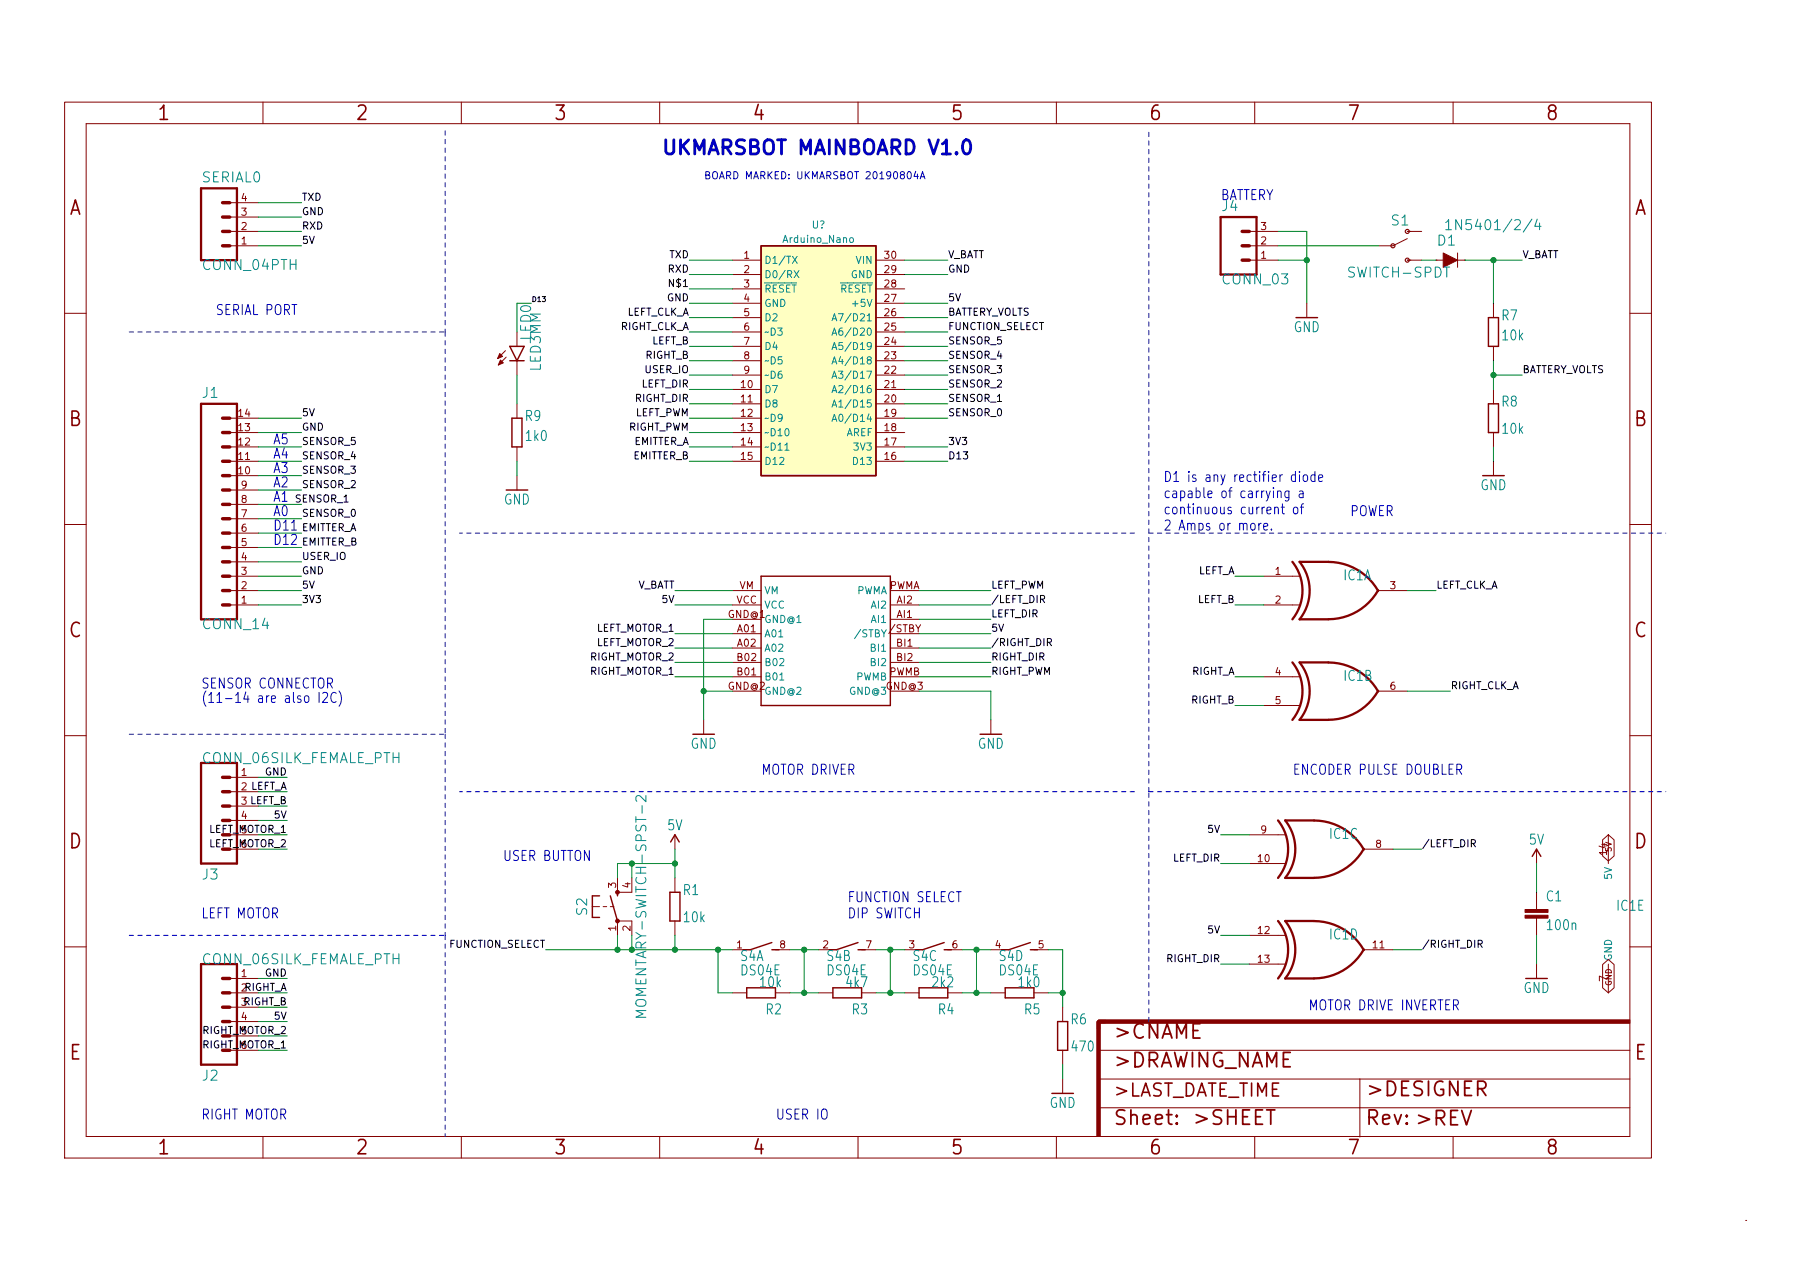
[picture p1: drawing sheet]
<svg xmlns="http://www.w3.org/2000/svg" width="319mm" height="226mm" viewBox="0 0 319 226" stroke-linecap="round" stroke-linejoin="round" font-family="sans-serif">
<g fill="none" stroke="#840000" stroke-width=".18">
<path d="M11.4 18.1h280.7v186.6h-280.7zM46.5 18.1v3.8M81.6 18.1v3.8M116.7 18.1v3.8M151.8 18.1v3.8M186.8 18.1v3.8M221.9 18.1v3.8M257 18.1v3.8M15.2 21.9h273.1v179h-273.1zM40.6 38.4h5.1M40.6 35.8h5.1M11.4 55.4h3.8"/>
<path d="M40.6 43.5h5.1M40.6 40.9h5.1M91.4 58.7v2.5M129.5 46h5.1M129.5 48.5h5.1M129.5 58.7h5.1M129.5 56.2h5.1M129.5 53.6h5.1M129.5 51.1h5.1M154.9 46h5.1M154.9 48.5h5.1M154.9 58.7h5.1"/>
<path d="M154.9 56.2h5.1M154.9 53.6h5.1M154.9 51.1h5.1M221 46h5.1M221 43.5h5.1M221 40.9h5.1M231.1 53.6v2.6M248.9 46h2.6M248.9 42.2l-2.5 1.3h-2.6M248.9 40.9h2.6M254 46h.1M254 46h1.3"/>
<path d="M257.8 46h1.3M257.8 44.7v2.6M259.1 46h.1M264.2 53.6v2.6M288.3 55.4h3.8M40.6 73.9h5.1M40.6 76.5h5.1M40.6 79h5.1M89.4 62l-1.4 1.4M89.5 63.1l-1.4 1.4M91.4 63.8v2.5M91.4 71.4v2.5"/>
<path d="M91.4 79v2.6M129.5 68.9h5.1M129.5 71.4h5.1M129.5 73.9h5.1M129.5 76.5h5.1M129.5 79h5.1M129.5 66.3h5.1M129.5 63.8h5.1M129.5 61.2h5.1M154.9 68.9h5.1M154.9 71.4h5.1M154.9 73.9h5.1"/>
<path d="M154.9 76.5h5.1M154.9 79h5.1M154.9 66.3h5.1M154.9 63.8h5.1M154.9 61.2h5.1M264.2 61.2v2.6M264.2 68.9v2.5M264.2 76.5v2.5M11.4 92.7h3.8M40.6 81.6h5.1M40.6 84.1h5.1M40.6 99.3h5.1"/>
<path d="M40.6 96.8h5.1M40.6 94.3h5.1M40.6 91.7h5.1M40.6 89.2h5.1M40.6 86.6h5.1M91.4 84.1v2.5M129.5 81.6h5.1M154.9 81.6h5.1M264.2 81.6v2.5M288.3 92.7h3.8M40.6 107h5.1M40.6 104.4h5.1"/>
<path d="M40.6 101.9h5.1M129.5 119.7h5.1M129.5 112h5.1M129.5 114.6h5.1M129.5 109.5h5.1M129.5 107h5.1M129.5 117.1h5.1M129.5 104.4h5.1M157.5 119.7h5.1M157.5 112h5.1M157.5 114.6h5.1M157.5 109.5h5.1"/>
<path d="M157.5 107h5.1M157.5 117.1h5.1M157.5 104.4h5.1M223.5 119.7h6.4M223.5 107h6.4M223.5 101.9h6.4M243.8 104.4h5.1M11.4 130.1h3.8M40.6 137.4h5.1M40.6 140h5.1M124.5 127.3v2.5M129.5 122.2h5.1"/>
<path d="M157.5 122.2h5.1M175.3 127.3v2.5M223.5 124.7h6.4M243.8 122.2h5.1M288.3 130.1h3.8M40.6 147.6h5.1M40.6 150.1h5.1M40.6 142.5h5.1M40.6 145.1h5.1M109.2 155.2v2.6h2.6M119.4 147.6v2.5M119.4 155.2v2.6"/>
<path d="M221 152.7h6.3M221 147.6h6.3M241.3 150.1h5.1M271.8 150.1v2.6M271.8 157.8v3M283.5 148.5l1-.9 1 .9v2.8l-1 .9-1-.9zM284.5 147.6v5.1M11.4 167.4h3.8M40.6 175.5h5.1M40.6 173h5.1M40.6 178.1h5.1M104.8 160.3h1.2"/>
<path d="M106.7 160.3h.6M107.9 160.3h.7M111.8 162.8h-2.6v2.6M119.4 162.8v2.6M129.5 175.5h2.6M129.5 167.9h2.6M137.2 175.5h2.5M137.2 167.9h2.5M144.8 175.5h2.5M144.8 167.9h2.5M152.4 175.5h2.5M152.4 167.9h2.5"/>
<path d="M160 175.5h2.6M160 167.9h2.6M167.6 175.5h2.6M167.6 167.9h2.6M175.3 175.5h2.5M175.3 167.9h2.5M182.9 175.5h2.5M182.9 167.9h2.5M188 178.1v2.5M221 170.5h6.3M221 165.4h6.3M241.3 167.9h5.1"/>
<path d="M271.8 162.3v3.1M271.8 170.5v2.5M283.5 170.5l1-.9 1 .9v4.1l-1 .9-1-.9zM284.5 170.5v5M288.3 167.4h3.8M40.6 185.7h5.1M40.6 180.6h5.1M40.6 183.2h5.1M188 185.7v2.5M188 190.8v2.5M194.3 190.8h94M194.3 185.7h94"/>
<path d="M194.3 195.9h94M240.5 190.8v10.2M46.5 200.9v3.8M81.6 200.9v3.8M116.7 200.9v3.8M151.8 200.9v3.8M186.8 200.9v3.8M221.9 200.9v3.8M257 200.9v3.8M308.8 215.8h.1"/>
</g>
<g fill="none" stroke="#840000" stroke-width=".25">
<path d="M134.6 43.5h20.3v40.6h-20.3zM263.3 56.2h1.7v5h-1.7zM90.2 61.2h2.5l-1.3 2.6zM90.2 63.8h2.5M90.6 73.9h1.7v5.1h-1.7zM263.3 71.4h1.7v5.1h-1.7zM134.6 101.9h22.9v22.8h-22.9zM106 158.4h-1.2v3.8h1.2M107.9 158.4l1.3 4.4M109.2 157.8v.6M118.5 157.8h1.8v5h-1.8zM118.6 148.9l.8-1.3 .7 1.3"/>
<path d="M271 151.4l.8-1.3 .7 1.3M132.1 174.6h5.1v1.8h-5.1zM136.5 167.9h1.3M136.5 166.6l-3.8 1.3M147.3 174.6h5.1v1.8h-5.1zM151.8 167.9h1.2M151.8 166.6l-3.8 1.3M162.6 174.6h5v1.8h-5zM167 167.9h1.3M167 166.6l-3.8 1.3M177.8 174.6h5.1v1.8h-5.1zM182.2 166.6l-3.8 1.3"/>
<path d="M182.2 167.9h1.3M187.1 180.6h1.7v5.1h-1.7z"/>
</g>
<g fill="#840000" stroke="#840000" stroke-width=".18">
<path d="M255.3 44.7l2.5 1.3-2.5 1.3z"/>
<path d="M194 180.6h.6v20.3h-.6z"/>
<path d="M194.3 180.3h94v.6h-94z"/>
<path d="M269.7 161.8h4.1v.5h-4.1z"/>
<path d="M269.7 160.8h4.1v.5h-4.1z"/>
<path d="M88.4 62.5l.5 .5-.9 .4z"/>
<path d="M88.5 63.6l.5 .6-.9 .3z"/>
<circle cx="109.2" cy="162.8" r=".33"/>
<circle cx="109.2" cy="157.8" r=".33"/>
</g>
<g fill="none" stroke="#008484" stroke-width=".18">
<path d="M255.7 39.3l.5-.5v1.8M271.9 38.7l-.4 1.3h1.1M272.3 39.4v1.2M140.2 45.3l.8 1.3M140.5 47.8l.8 1.3M141 45.3l-.8 1.3M141.3 47.8l-.8 1.3M147.2 59.3l.4-1.3 .4 1.3M147.2 56.7l.4-1.2 .4 1.2M147.3 58.9h.6M147.3 56.4h.6M150.4 42.1l.3-.1 .2 .3v.3l-.2 .3-.3-.1-.1-.2z"/>
<path d="M255.7 40.6h1M147.2 74.5l.4-1.3 .4 1.3M147.2 72l.4-1.3 .4 1.3M147.2 69.4l.4-1.2 .4 1.2M147.2 66.9l.4-1.3 .4 1.3M147.2 64.4l.4-1.3 .4 1.3M147.2 61.8l.4-1.3 .4 1.3M147.3 74.1h.6M147.3 71.6h.6M147.3 69.1h.6M147.3 66.5h.6M147.3 64h.6"/>
<path d="M147.3 61.4h.6M137.9 120.2h.8M114.2 140.7v1.1l-1-1.1a.48 .48 0 0 0-.7 .3v.4l.1 .3M114.2 178.7h-1.7l1.2 .6-1.2 .6h1.7"/>
</g>
<g fill="none" stroke="#840000" stroke-width=".41">
<path d="M35.6 33.3h6.3v12.7h-6.3zM215.9 38.4h6.3v10.1h-6.3zM35.6 71.4h6.3v38.1h-6.3zM228.6 99.3a8.1 8.1 0 0 1 0 10.2M234.9 99.3h-5a8.1 8.1 0 0 1 0 10.2h5M235 99.3a10.1 10.1 0 0 1 8.8 5.2M228.6 117.1a8.1 8.1 0 0 1 0 10.2M229.9 117.1a8.1 8.1 0 0 1 0 10.2h5M229.9 117.1h5M235 117.1a10.1 10.1 0 0 1 8.8 5.1M243.8 104.4a10.1 10.1 0 0 1-8.8 5.1M35.6 134.9h6.3v17.8h-6.3z"/>
<path d="M243.8 122.1a10.1 10.1 0 0 1-8.8 5.2M226.1 145.1a8.1 8.1 0 0 1 0 10.1M232.4 145.1h-5.1a8.1 8.1 0 0 1 0 10.1h5.1a10.2 10.2 0 0 0 8.8-5.1M232.4 145.1a10.1 10.1 0 0 1 8.8 5.1M35.6 170.5h6.3v17.7h-6.3zM226.1 162.8a8.1 8.1 0 0 1 0 10.2M232.4 162.8h-5.1a8.1 8.1 0 0 1 0 10.2h5.1a10.2 10.2 0 0 0 8.8-5.1M232.4 162.8a10.1 10.1 0 0 1 8.8 5.2"/>
</g>
<g fill="none" stroke="#840000" stroke-width=".61">
<path d="M39.4 38.4h1.2M39.4 35.8h1.2M39.4 43.5h1.2M39.4 40.9h1.2M219.7 43.5h1.3M219.7 40.9h1.3M219.7 46h1.3M39.4 79h1.2M39.4 76.5h1.2M39.4 73.9h1.2M39.4 99.3h1.2M39.4 96.8h1.2"/>
<path d="M39.4 94.3h1.2M39.4 91.7h1.2M39.4 89.2h1.2M39.4 86.6h1.2M39.4 84.1h1.2M39.4 81.6h1.2M39.4 107h1.2M39.4 104.4h1.2M39.4 101.9h1.2M39.4 137.4h1.2M39.4 140h1.2M39.4 142.5h1.2"/>
<path d="M39.4 145.1h1.2M39.4 173h1.2M39.4 175.5h1.2M39.4 178.1h1.2M39.4 180.6h1.2M195.6 180.6h-1.3v1.3"/>
</g>
<path d="M134.6 43.5h20.3v40.6h-20.3z" fill="#ffffc2" stroke="#ffffc2" stroke-width=".18"/>
<g fill="none" stroke="#840000" stroke-width=".2">
<circle cx="246.4" cy="43.5" r=".36"/>
<circle cx="248.9" cy="46" r=".36"/>
<circle cx="248.9" cy="40.9" r=".36"/>
</g>
<path d="M184 105.9h.6l.2-.2-.1-.3-.7-.1v1.2M184.3 105.9l.5 .6M185.3 113.6l.6-.1 .1-.2-.1-.3-.6-.1v1.3M185.6 113.6l.4 .6M260.2 149.1h.7l.1-.2-.1-.3-.7-.1v1.2M260.5 149.1l.5 .6M261.5 166.9l.6-.1 .1-.1-.1-.3-.6-.2v1.3M261.8 166.9l.4 .6" fill="none" stroke="#000" stroke-width=".18"/>
<g fill="none" stroke="#0000c2" stroke-width=".18">
<path d="M160.6 30.5l.2-.2a.68 .68 0 0 1 .4 .7 .68 .68 0 0 1-.4 .6l-.2-.1-.1-.4zM162 30.3l-.3 .9h.8M162.3 30.8v.8M162.8 31.6l.4-1.3 .4 1.3M162.9 31.3h.6M221.4 92.6a.39 .39 0 0 1 .6 .3l-.1 .6a.39 .39 0 0 1-.4 .2 .39 .39 0 0 1-.3-.3v-.5zM222.7 92.5v1.2M223.1 92.5l-.3 .1-.1 .3M223.5 93.1l.7-.1v-.4l-.5-.1-.2 .3 .1 .8h.6M224.9 93.5v.2M226 87a.37 .37 0 0 1 .5-.1l.1 1.1M226.6 89.7h.6"/>
<path d="M226.8 89.1v1.5l.1 .2 .3 .1M228 86.8v1.4a.4 .4 0 0 1-.7 .3M228 86.9l-.4-.1-.3 .3v.6l.1 .2h.6M228.9 89.8a.39 .39 0 0 1 .7 .2l-.1 .7a.39 .39 0 0 1-.4 .2 .39 .39 0 0 1-.3-.4v-.5zM229.1 84l-.4-.1-.3 .4v.5l.2 .2h.5M229.1 83.4v1.7M229.9 83.4v.1M229.9 86.9h.5l.1 1.1M229.9 83.9v1.2M230 89.7h.6M230.5 87.2l-.5 .1a.37 .37 0 0 0-.2 .4 .37 .37 0 0 0 .2 .3l.5-.1M230.6 89.1l-.3 .1-.1 .1v1.6"/>
<path d="M230.6 84a.39 .39 0 0 1 .7 .3l-.1 .7a.39 .39 0 0 1-.4 .1 .39 .39 0 0 1-.3-.3v-.5zM232.6 84l-.4-.1-.3 .4v.5l.1 .2h.6M232.6 83.4v1.7M233.2 84.5l.8-.1-.1-.4-.4-.1-.3 .3 .1 .8h.6M56.4 122.4v1.8M57.1 122.6l.2-.2h.4l.2 .2v.3v.3l-.9 1h.9M59.5 122.6l-.1-.1a.51 .51 0 0 0-.8 .3l-.1 .6a.68 .68 0 0 0 .7 .8l.3-.2M60 122.2a2.31 2.31 0 0 1 0 2.7M257.7 136h.7l.1-.3-.1-.5-.7-.1v1.8M258 136l.5 .9"/>
</g>
<path d="M170.5 25a.6 .6 0 0 1 .6-.3 .6 .6 0 0 1 .5 .5 1.47 1.47 0 0 1-.5 2 .64 .64 0 0 1-.7-.5 2.14 2.14 0 0 1 .1-1.7z" fill="none" stroke="#0000c2" stroke-width=".5"/>
<g fill="none" stroke="#0000c2" stroke-width=".18" stroke-dasharray=".8 .8">
<path d="M78.7 23.1v35.6M22.9 58.7h55.8M78.7 58.7v71.1M200.7 94.3h-119.4M203.2 94.3h91.4M203.2 94.3v-71.2M22.9 129.8h55.8M78.7 129.8v35.6M200.7 140h-119.4M203.2 140h91.4M203.2 140v-45.7M22.9 165.4h55.8"/>
<path d="M78.7 165.4v35.5M203.2 180.6v-40.6"/>
</g>
<g fill="none" stroke="#008400" stroke-width=".18">
<path d="M45.7 35.8h7.6M45.7 38.4h7.6M45.7 43.5h7.6M45.7 40.9h7.6M91.4 53.6v5.1M121.9 56.2h7.6M121.9 48.5h7.6M121.9 46h7.6M121.9 53.6h7.6M121.9 51.1h7.6M121.9 58.7h7.6M160 56.2h7.6"/>
<path d="M160 48.5h7.6M160 46h7.6M160 53.6h7.6M160 58.7h7.6M226.1 46h5M226.1 43.5h17.7M226.1 40.9h5v12.7M251.5 46h2.5M259.1 46h10.1M264.2 46v7.6M45.7 79h7.6M45.7 76.5h7.6"/>
<path d="M45.7 73.9h7.6M91.4 66.3v5.1M121.9 79h7.6M121.9 63.8h7.6M121.9 61.2h7.6M121.9 68.9h7.6M121.9 71.4h7.6M121.9 66.3h7.6M121.9 76.5h7.6M121.9 73.9h7.6M160 79h7.6M160 63.8h7.6"/>
<path d="M160 61.2h7.6M160 68.9h7.6M160 71.4h7.6M160 66.3h7.6M160 73.9h7.6M264.2 63.8v5.1M264.2 79v2.6M264.2 66.3h5M45.7 86.6h7.6M45.7 91.7h7.6M45.7 84.1h7.6M45.7 89.2h7.6"/>
<path d="M45.7 94.3h7.6M45.7 81.6h7.6M45.7 99.3h7.6M45.7 96.8h7.6M91.4 81.6v2.5M121.9 81.6h7.6M160 81.6h7.6M45.7 104.4h7.6M45.7 101.9h7.6M45.7 107h7.6M119.4 104.4h10.1M119.4 107h10.1"/>
<path d="M119.4 119.7h10.1M119.4 112h10.1M119.4 117.1h10.1M119.4 114.6h10.1M129.5 109.5h-5v17.8M162.6 104.4h12.7M162.6 107h12.7M162.6 119.7h12.7M162.6 112h12.7M162.6 117.1h12.7M162.6 114.6h12.7M162.6 109.5h12.7"/>
<path d="M218.4 101.9h5.1M218.4 107h5.1M218.4 119.7h5.1M248.9 104.4h5.1M45.7 140h5.1M45.7 137.4h5.1M124.5 122.2h5M162.6 122.2h12.7v5.1M218.4 124.7h5.1M248.9 122.2h7.6M45.7 147.6h5.1M45.7 142.5h5.1"/>
<path d="M45.7 150.1h5.1M45.7 145.1h5.1M119.4 152.7h-10.2v2.5M119.4 150.1v5.1M215.9 147.6h5.1M215.9 152.7h5.1M246.4 150.1h5.1M271.8 152.7v5.1M45.7 175.5h5.1M45.7 178.1h5.1M45.7 173h5.1M96.5 167.9h33"/>
<path d="M109.2 165.4v2.5M119.4 165.4v2.5M127 167.9v7.6h2.5M139.7 175.5h5.1M139.7 167.9h5.1M142.2 167.9v7.6M154.9 175.5h5.1M154.9 167.9h5.1M157.5 167.9v7.6M170.2 175.5h5.1M170.2 167.9h5.1M172.7 167.9v7.6"/>
<path d="M185.4 167.9h2.6v10.2M185.4 175.5h2.6M215.9 170.5h5.1M215.9 165.4h5.1M246.4 167.9h5.1M271.8 165.4v5.1M45.7 180.6h5.1M45.7 185.7h5.1M45.7 183.2h5.1M188 188.2v2.6"/>
</g>
<g fill="#008400" stroke="#008400" stroke-width=".18">
<circle cx="264.2" cy="66.3" r=".46"/>
<circle cx="231.1" cy="46" r=".46"/>
<circle cx="264.2" cy="46" r=".46"/>
<circle cx="172.7" cy="175.5" r=".46"/>
<circle cx="157.5" cy="175.5" r=".46"/>
<circle cx="172.7" cy="167.9" r=".46"/>
<circle cx="188" cy="175.5" r=".46"/>
<circle cx="142.2" cy="175.5" r=".46"/>
<circle cx="157.5" cy="167.9" r=".46"/>
<circle cx="142.2" cy="167.9" r=".46"/>
<circle cx="119.4" cy="152.7" r=".46"/>
<circle cx="124.5" cy="122.2" r=".46"/>
<circle cx="111.8" cy="152.7" r=".46"/>
<circle cx="119.4" cy="167.9" r=".46"/>
<circle cx="127" cy="167.9" r=".46"/>
<circle cx="111.8" cy="167.9" r=".46"/>
<circle cx="109.2" cy="167.9" r=".46"/>
</g>
<g font-size="3.5" fill="#840000">
<text x="28.1" y="21.2">1</text>
<text x="63.2" y="21.2">2</text>
<text x="98.3" y="21.2">3</text>
<text x="133.3" y="21.2">4</text>
<text x="168.4" y="21.2">5</text>
<text x="203.5" y="21.2">6</text>
<text x="238.6" y="21.2">7</text>
<text x="273.7" y="21.2">8</text>
<text x="12.2" y="38">A</text>
<text x="289" y="38">A</text>
<text x="12.2" y="75.3">B</text>
<text x="289" y="75.3">B</text>
<text x="12.2" y="112.7">C</text>
<text x="289" y="112.7">C</text>
<text x="12.2" y="150">D</text>
<text x="289" y="150">D</text>
<text x="197.4" y="183.7">&gt;CNAME</text>
<text x="12.3" y="187.3">E</text>
<text x="197" y="188.7">&gt;DRAWING_NAME</text>
<text x="289.1" y="187.3">E</text>
<text x="242.2" y="193.8">&gt;DESIGNER</text>
<text x="197.5" y="198.9">Sheet:</text>
<text x="211.4" y="198.9">&gt;SHEET</text>
<text x="241.7" y="198.9">Rev: &gt;REV</text>
<text x="28.1" y="204.1">1</text>
<text x="63.2" y="204.1">2</text>
<text x="98.3" y="204.1">3</text>
<text x="133.3" y="204.1">4</text>
<text x="168.4" y="204.1">5</text>
<text x="203.5" y="204.1">6</text>
<text x="238.6" y="204.1">7</text>
<text x="273.7" y="204.1">8</text>
</g>
<text font-size="3.5" fill="#0000c2" x="116.8" y="27.3">UKMARSBOT MAINBOARD V1.0</text>
<text font-size="3.2" fill="#840000" x="196.8" y="193.9">&gt;LAST_DATE_TIME</text>
<g font-size="2.5" fill="#008484">
<text x="35.7" y="32.2">SERIAL0</text>
<text x="246.1" y="39.9">S1</text>
<text x="257.7" y="40.7">1N5401/2/4</text>
<text x="36" y="47.7">CONN_04PTH</text>
<text x="254.3" y="43.4">D1</text>
<text x="216.4" y="50.3">CONN_03</text>
<text x="238.8" y="49.1">SWITCH-SPDT</text>
<text x="228.8" y="58.7">GND</text>
<text x="265.7" y="56.7">R7</text>
<text x="95.7" y="65.6" transform="rotate(-90 95.7 65.6)">LED3MM</text>
<text x="265.8" y="60.2">10k</text>
<text x="35.8" y="70.3">J1</text>
<text x="265.7" y="71.9">R8</text>
<text x="92.9" y="74.4">R9</text>
<text x="93.1" y="78">1k0</text>
<text x="265.8" y="76.7">10k</text>
<text x="89.1" y="89.2">GND</text>
<text x="261.8" y="86.7">GND</text>
<text x="237.7" y="102.6">IC1A</text>
<text x="36" y="111.2">CONN_14</text>
<text x="237.8" y="120.4">IC1B</text>
<text x="35.9" y="134.9">CONN_06SILK_FEMALE_PTH</text>
<text x="122.1" y="132.4">GND</text>
<text x="172.9" y="132.4">GND</text>
<text x="118.1" y="146.8">5V</text>
<text x="235.2" y="148.3">IC1C</text>
<text x="270.5" y="149.3">5V</text>
<text x="35.8" y="155.5">J3</text>
<text x="103.9" y="161.8" transform="rotate(-90 103.9 161.8)">S2</text>
<text x="120.9" y="158.3">R1</text>
<text x="273.5" y="159.4">C1</text>
<text x="286" y="161">IC1E</text>
<text x="121" y="163.1">10k</text>
<text x="235.2" y="166.1">IC1D</text>
<text x="273.8" y="164.5">100n</text>
<text x="35.9" y="170.5">CONN_06SILK_FEMALE_PTH</text>
<text x="130.9" y="169.9">S4A</text>
<text x="131.2" y="172.5">DS04E</text>
<text x="146.3" y="169.9">S4B</text>
<text x="146.4" y="172.5">DS04E</text>
<text x="161.5" y="169.9">S4C</text>
<text x="161.6" y="172.5">DS04E</text>
<text x="176.8" y="169.9">S4D</text>
<text x="176.9" y="172.5">DS04E</text>
<text x="134.5" y="174.6">10k</text>
<text x="135.5" y="179.4">R2</text>
<text x="149.8" y="174.6">4k7</text>
<text x="150.8" y="179.4">R3</text>
<text x="165" y="174.6">2k2</text>
<text x="166" y="179.4">R4</text>
<text x="180.2" y="174.6">1k0</text>
<text x="181.2" y="179.4">R5</text>
<text x="269.4" y="175.6">GND</text>
<text x="189.5" y="181.1">R6</text>
<text x="189.7" y="185.9">470</text>
<text x="35.8" y="191.1">J2</text>
<text x="185.6" y="195.9">GND</text>
</g>
<g font-size="2.5" fill="#0000c2">
<text x="215.9" y="35.4">BATTERY</text>
<text x="216.2" y="37.3">J4</text>
<text x="38.1" y="55.7">SERIAL PORT</text>
<text x="48.3" y="78.6">A5</text>
<text x="48.3" y="83.6">A3</text>
<text x="48.3" y="81.1">A4</text>
<text x="48.3" y="86.2">A2</text>
<text x="48.3" y="88.7">A1</text>
<text x="205.7" y="85.2">D1 is any rectifier diode</text>
<text x="205.7" y="88.1">capable of carrying a</text>
<text x="48.3" y="91.3">A0</text>
<text x="48.3" y="93.8">D11</text>
<text x="205.7" y="90.9">continuous current of</text>
<text x="205.7" y="93.8">2 Amps or more.</text>
<text x="238.8" y="91.3">POWER</text>
<text x="48.3" y="96.3">D12</text>
<text x="35.6" y="121.7">SENSOR CONNECTOR</text>
<text x="35.6" y="124.3">(11-14 are also I2C)</text>
<text x="134.6" y="137">MOTOR DRIVER</text>
<text x="228.6" y="137">ENCODER PULSE DOUBLER</text>
<text x="88.9" y="152.2">USER BUTTON</text>
<text x="149.9" y="159.5">FUNCTION SELECT</text>
<text x="35.6" y="162.4">LEFT MOTOR</text>
<text x="149.9" y="162.4">DIP SWITCH</text>
<text x="231.4" y="178.6">MOTOR DRIVE INVERTER</text>
<text x="35.6" y="197.9">RIGHT MOTOR</text>
<text x="137.2" y="197.9">USER IO</text>
</g>
<g font-size="2.5" fill="#008400">
<text x="93.9" y="60.1" transform="rotate(-90 93.9 60.1)">LED0</text>
<text x="114.3" y="178.5" transform="rotate(-90 114.3 178.5)">MOMENTARY-SWITCH-SPST-2</text>
</g>
<g font-size="1.8" fill="#840000">
<text x="42.7" y="35.6">4</text>
<text x="42.7" y="40.7">2</text>
<text x="42.7" y="38.1">3</text>
<text x="223" y="40.7">3</text>
<text x="42.7" y="43.2">1</text>
<text x="131.6" y="45.7">1</text>
<text x="156.5" y="45.7">30</text>
<text x="223" y="45.7">1</text>
<text x="223" y="43.2">2</text>
<text x="131.6" y="48.3">2</text>
<text x="131.6" y="50.8">3</text>
<text x="131.6" y="53.4">4</text>
<text x="156.5" y="53.4">27</text>
<text x="156.5" y="50.8">28</text>
<text x="156.5" y="48.3">29</text>
<text x="131.6" y="55.9">5</text>
<text x="131.6" y="58.4">6</text>
<text x="156.5" y="58.4">25</text>
<text x="156.5" y="55.9">26</text>
<text x="131.6" y="61">7</text>
<text x="131.6" y="63.5">8</text>
<text x="156.5" y="63.5">23</text>
<text x="156.5" y="61">24</text>
<text x="131.1" y="68.6">10</text>
<text x="131.1" y="71.1">11</text>
<text x="131.6" y="66.1">9</text>
<text x="156.5" y="71.1">20</text>
<text x="156.5" y="68.6">21</text>
<text x="156.5" y="66.1">22</text>
<text x="42.2" y="76.2">13</text>
<text x="42.2" y="73.7">14</text>
<text x="131.1" y="73.7">12</text>
<text x="131.1" y="76.2">13</text>
<text x="156.5" y="76.2">18</text>
<text x="156.5" y="73.7">19</text>
<text x="42.2" y="83.8">10</text>
<text x="42.2" y="81.3">11</text>
<text x="42.2" y="78.8">12</text>
<text x="131.1" y="78.8">14</text>
<text x="131.1" y="81.3">15</text>
<text x="156.5" y="81.3">16</text>
<text x="156.5" y="78.8">17</text>
<text x="42.7" y="88.9">8</text>
<text x="42.7" y="86.4">9</text>
<text x="42.7" y="94">6</text>
<text x="42.7" y="91.5">7</text>
<text x="42.7" y="101.6">3</text>
<text x="42.7" y="99.1">4</text>
<text x="42.7" y="96.5">5</text>
<text x="225.6" y="101.6">1</text>
<text x="42.7" y="106.7">1</text>
<text x="42.7" y="104.2">2</text>
<text x="130.2" y="106.7">VCC</text>
<text x="130.8" y="104.2">VM</text>
<text x="157.2" y="104.2">PWMA</text>
<text x="158.6" y="106.7">AI2</text>
<text x="225.6" y="106.7">2</text>
<text x="245.9" y="104.2">3</text>
<text x="128.8" y="109.2">GND@1</text>
<text x="130.5" y="111.8">A01</text>
<text x="157.4" y="111.8">/STBY</text>
<text x="158.6" y="109.2">AI1</text>
<text x="130.5" y="114.3">A02</text>
<text x="130.5" y="119.4">B01</text>
<text x="130.5" y="116.9">B02</text>
<text x="157.2" y="119.4">PWMB</text>
<text x="158.6" y="114.3">BI1</text>
<text x="158.6" y="116.9">BI2</text>
<text x="225.6" y="119.4">4</text>
<text x="128.8" y="121.9">GND@2</text>
<text x="156.7" y="121.9">GND@3</text>
<text x="225.6" y="124.5">5</text>
<text x="245.9" y="121.9">6</text>
<text x="42.7" y="137.2">1</text>
<text x="42.7" y="144.8">4</text>
<text x="223" y="147.3">9</text>
<text x="243.3" y="149.9">8</text>
<text x="222.5" y="152.4">10</text>
<text x="284.2" y="151.1" transform="rotate(-90 284.2 151.1)">14</text>
<text x="109" y="157" transform="rotate(-90 109 157)">3</text>
<text x="111.5" y="157" transform="rotate(-90 111.5 157)">4</text>
<text x="109" y="164.6" transform="rotate(-90 109 164.6)">1</text>
<text x="111.5" y="164.6" transform="rotate(-90 111.5 164.6)">2</text>
<text x="130.3" y="167.7">1</text>
<text x="137.9" y="167.7">8</text>
<text x="145.6" y="167.7">2</text>
<text x="153.2" y="167.7">7</text>
<text x="160.8" y="167.7">3</text>
<text x="168.4" y="167.7">6</text>
<text x="176" y="167.7">4</text>
<text x="183.7" y="167.7">5</text>
<text x="222.5" y="165.1">12</text>
<text x="242.9" y="167.7">11</text>
<text x="42.7" y="172.7">1</text>
<text x="222.5" y="170.2">13</text>
<text x="284.2" y="173.5" transform="rotate(-90 284.2 173.5)">7</text>
<text x="42.7" y="180.4">4</text>
</g>
<g font-size="1.8">
<text x="53.3" y="35.5">TXD</text>
<text x="53.3" y="40.6">RXD</text>
<text x="53.3" y="38">GND</text>
<text x="53.3" y="43.1">5V</text>
<text x="118.4" y="45.6">TXD</text>
<text x="167.6" y="45.6">V_BATT</text>
<text x="269.2" y="45.6">V_BATT</text>
<text x="118" y="53.3">GND</text>
<text x="118.2" y="48.2">RXD</text>
<text x="118.7" y="50.7">N$1</text>
<text x="167.6" y="53.3">5V</text>
<text x="167.6" y="48.2">GND</text>
<text x="109.5" y="58.3">RIGHT_CLK_A</text>
<text x="110.6" y="55.8">LEFT_CLK_A</text>
<text x="167.6" y="58.3">FUNCTION_SELECT</text>
<text x="167.6" y="55.8">BATTERY_VOLTS</text>
<text x="114.2" y="66">USER_IO</text>
<text x="114.2" y="63.4">RIGHT_B</text>
<text x="115.2" y="60.9">LEFT_B</text>
<text x="167.6" y="66">SENSOR_3</text>
<text x="167.6" y="60.9">SENSOR_5</text>
<text x="167.6" y="63.4">SENSOR_4</text>
<text x="269.2" y="66">BATTERY_VOLTS</text>
<text x="112.4" y="71">RIGHT_DIR</text>
<text x="113.5" y="68.5">LEFT_DIR</text>
<text x="167.6" y="68.5">SENSOR_2</text>
<text x="167.6" y="71">SENSOR_1</text>
<text x="53.3" y="76.1">GND</text>
<text x="53.3" y="73.6">5V</text>
<text x="111.1" y="76.1">RIGHT_PWM</text>
<text x="112.2" y="73.6">LEFT_PWM</text>
<text x="167.6" y="73.6">SENSOR_0</text>
<text x="53.3" y="83.7">SENSOR_3</text>
<text x="53.3" y="78.7">SENSOR_5</text>
<text x="53.3" y="81.2">SENSOR_4</text>
<text x="111.9" y="78.7">EMITTER_A</text>
<text x="111.9" y="81.2">EMITTER_B</text>
<text x="167.6" y="78.7">3V3</text>
<text x="167.6" y="81.2">D13</text>
<text x="52.1" y="88.8">SENSOR_1</text>
<text x="53.3" y="86.3">SENSOR_2</text>
<text x="53.3" y="93.9">EMITTER_A</text>
<text x="53.3" y="91.4">SENSOR_0</text>
<text x="53.3" y="101.5">GND</text>
<text x="53.3" y="96.4">EMITTER_B</text>
<text x="53.3" y="99">USER_IO</text>
<text x="211.8" y="101.5">LEFT_A</text>
<text x="53.3" y="104.1">5V</text>
<text x="53.3" y="106.6">3V3</text>
<text x="112.5" y="104.1">V_BATT</text>
<text x="117.2" y="106.6">5V</text>
<text x="175.3" y="106.6">/LEFT_DIR</text>
<text x="175.3" y="104.1">LEFT_PWM</text>
<text x="211.8" y="106.6">LEFT_B</text>
<text x="254" y="104.1">LEFT_CLK_A</text>
<text x="105.4" y="111.7">LEFT_MOTOR_1</text>
<text x="175.3" y="109.1">LEFT_DIR</text>
<text x="175.3" y="111.7">5V</text>
<text x="104.3" y="116.8">RIGHT_MOTOR_2</text>
<text x="104.3" y="119.3">RIGHT_MOTOR_1</text>
<text x="105.4" y="114.2">LEFT_MOTOR_2</text>
<text x="175.3" y="116.8">RIGHT_DIR</text>
<text x="175.3" y="119.3">RIGHT_PWM</text>
<text x="175.3" y="114.2">/RIGHT_DIR</text>
<text x="210.7" y="119.3">RIGHT_A</text>
<text x="210.7" y="124.4">RIGHT_B</text>
<text x="256.5" y="121.8">RIGHT_CLK_A</text>
<text x="46.9" y="137.1">GND</text>
<text x="42.7" y="139.7">2 LEFT_A</text>
<text x="42.7" y="142.3">3 LEFT_B</text>
<text x="36.8" y="149.8">LEFT_MOTOR_2</text>
<text x="36.8" y="147.2">LEFT_MOTOR_1</text>
<text x="42.7" y="147.3">5</text>
<text x="42.7" y="149.9">6</text>
<text x="48.6" y="144.7">5V</text>
<text x="213.7" y="147.2">5V</text>
<text x="251.5" y="149.8">/LEFT_DIR</text>
<text x="207.4" y="152.3">LEFT_DIR</text>
<text x="79.4" y="167.6">FUNCTION_SELECT</text>
<text x="213.7" y="165">5V</text>
<text x="251.5" y="167.6">/RIGHT_DIR</text>
<text x="46.9" y="172.6">GND</text>
<text x="206.4" y="170.1">RIGHT_DIR</text>
<text x="42.7" y="175.3">2RIGHT_A</text>
<text x="42.7" y="177.8">3RIGHT_B</text>
<text x="35.8" y="185.3">RIGHT_MOTOR_1</text>
<text x="35.8" y="182.8">RIGHT_MOTOR_2</text>
<text x="42.7" y="182.9">5</text>
<text x="42.7" y="185.4">6</text>
<text x="48.6" y="180.3">5V</text>
</g>
<text font-size="1.8" fill="#0000c2" x="124.5" y="31.7">BOARD MARKED: UKMARSBOT 20190804A</text>
<g font-size="1.8" fill="#008484">
<text x="143.6" y="40.4">U?</text>
<text x="135.1" y="46.6">D1/TX</text>
<text x="138.7" y="42.9">Arduino_Nano</text>
<text x="151.5" y="46.6">VIN</text>
<text x="135.1" y="49.2">D0/RX</text>
<text x="135.1" y="51.7">~{RESET}</text>
<text x="147.2" y="51.7">~{RESET}</text>
<text x="150.5" y="49.2">GND</text>
<text x="135.1" y="54.3">GND</text>
<text x="135.1" y="56.8">D2</text>
<text x="135.1" y="59.3">~D3</text>
<text x="148.4" y="59.3">A6/D20</text>
<text x="148.4" y="56.8">A7/D21</text>
<text x="151.2" y="54.3">+5V</text>
<text x="135.1" y="61.9">D4</text>
<text x="135.1" y="64.4">~D5</text>
<text x="148.4" y="64.4">A4/D18</text>
<text x="148.4" y="61.9">A5/D19</text>
<text x="135.1" y="69.5">D7</text>
<text x="135.1" y="67">~D6</text>
<text x="148.4" y="69.5">A2/D16</text>
<text x="148.4" y="67">A3/D17</text>
<text x="135.1" y="72">D8</text>
<text x="135.1" y="74.6">~D9</text>
<text x="135.1" y="77.1">~D10</text>
<text x="148.4" y="74.6">A0/D14</text>
<text x="148.4" y="72">A1/D15</text>
<text x="149.6" y="77.1">AREF</text>
<text x="135.1" y="79.7">~D11</text>
<text x="135.1" y="82.2">D12</text>
<text x="151.2" y="82.2">D13</text>
<text x="151.3" y="79.7">3V3</text>
<text x="135.1" y="107.6">VCC</text>
<text x="135.1" y="105.1">VM</text>
<text x="151.4" y="105.1">PWMA</text>
<text x="154.2" y="107.6">AI2</text>
<text x="135.1" y="112.7">A01</text>
<text x="135.1" y="110.1">GND@1</text>
<text x="151.8" y="112.7">/STBY</text>
<text x="154.2" y="110.1">AI1</text>
<text x="135.1" y="115.2">A02</text>
<text x="135.1" y="117.8">B02</text>
<text x="154.2" y="115.2">BI1</text>
<text x="154.2" y="117.8">BI2</text>
<text x="135.1" y="120.3">B01</text>
<text x="135.1" y="122.8">GND@2</text>
<text x="150.3" y="122.8">GND@3</text>
<text x="151.4" y="120.3">PWMB</text>
<text x="285.1" y="155.3" transform="rotate(-90 285.1 155.3)">5V</text>
<text x="285.1" y="169.9" transform="rotate(-90 285.1 169.9)">GND</text>
</g>
<g font-size="1.4" fill="#840000">
<text x="285.1" y="150.5" transform="rotate(-90 285.1 150.5)">5V</text>
<text x="285.1" y="174.4" transform="rotate(-90 285.1 174.4)">GND</text>
</g>
<text font-size="1.2" x="94" y="53.4">D13</text>
</svg>
